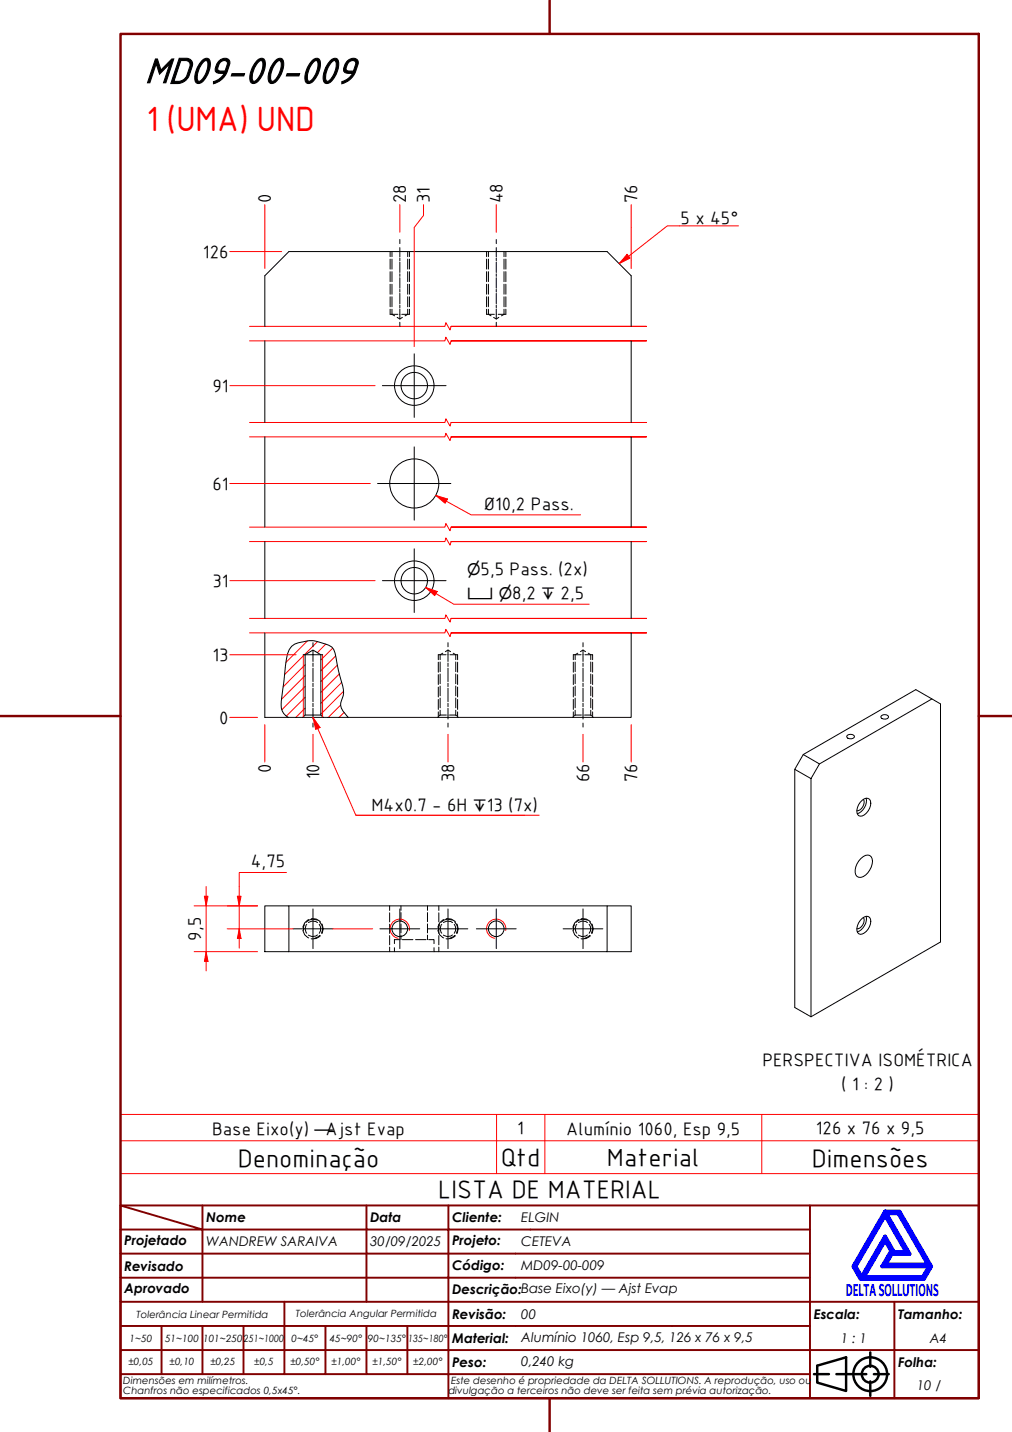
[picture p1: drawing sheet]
<svg xmlns="http://www.w3.org/2000/svg" width="210mm" height="297mm" viewBox="0 0 210 297" stroke-linecap="round" stroke-linejoin="round" font-family="sans-serif">
<!-- layer: Hatch (ABNT) -->
<g fill="none" stroke="#f00" stroke-width=".21">
<path d="M63.3 137.9l-4.6 4.6M63.8 133l-4.5 4.4M65.8 133.1l-6.8 6.8M67.6 133.6l-1.8 1.8M69 134.4l-2.5 2.5M69.6 136.1l-3.1 3M70 138l-3.5 3.4M70.4 139.8l-3.9 3.8M63.3 146.9l-1.9 1.9M63.3 144.6l-3.9 3.9M63.3 142.4l-4.8 4.8M63.3 140.1l-4.9 4.9"/>
<path d="M70.7 146.2l-2.6 2.6M70.9 141.5l-4.4 4.4M71.2 143.4l-4.7 4.7M71.4 147.8l-1.1 1"/>
</g>
<!-- layer: Hidden (ABNT) -->
<g fill="none" stroke="#000" stroke-width=".21">
<path d="M80.9 52.2v1M80.9 53.7v2.1M80.9 56.4v2M80.9 59v2M81.3 52.2v1M81.3 53.7v2.1M81.3 56.4v2M81.3 59v2M84.6 52.2v1M84.6 53.7v2.1M84.6 56.4v2M84.6 59v2"/>
<path d="M84.9 52.2v1M84.9 53.7v2.1M84.9 56.4v2M84.9 59v2M100.9 52.2v1M100.9 53.7v2.1M100.9 56.4v2M100.9 59v2M101.3 52.2v1M101.3 53.7v2.1M101.3 56.4v2M101.3 59v2"/>
<path d="M104.5 52.2v1M104.5 53.7v2.1M104.5 56.4v2M104.5 59v2M104.9 52.2v1M104.9 53.7v2.1M104.9 56.4v2M104.9 59v2M80.9 61.6v2M80.9 64.1v1.1h1.6M81.3 64.1v1.1l.6 .3M81.3 61.6v2"/>
<path d="M82.4 65.8l.5 .4 .6-.4M84.6 64.1v1.1l-.6 .3M84.6 61.6v2M84.9 61.6v2M84.9 64.1v1.1h-1.6M100.9 61.6v2M100.9 64.1v1.1h1.6M101.3 64.1v1.1l.6 .3M101.3 61.6v2M102.4 65.8l.5 .4 .6-.4M104.5 64.1v1.1l-.5 .3M104.5 61.6v2"/>
<path d="M104.9 61.6v2M104.9 64.1v1.1h-1.6M90.9 137.4v2M90.9 139.9v2.1M91.3 137.3v2M91.3 139.8v2M91.8 135.5l-.5 .3v1M92.4 135.2l.5-.4 .6 .4M92.5 135.8h-1.6v1M93.3 135.8h1.6v1M94 135.5l.5 .3v1M94.5 137.3v2"/>
<path d="M94.5 139.8v2M94.9 137.4v2M94.9 139.9v2.1M118.9 137.4v2M118.9 139.9v2.1M119.3 137.3v2M119.3 139.8v2M119.8 135.5l-.5 .3v1M120.4 135.2l.5-.4 .6 .4M120.5 135.8h-1.6v1M121.3 135.8h1.6v1M122 135.5l.5 .3v1"/>
<path d="M122.5 137.3v2M122.5 139.8v2M122.9 137.4v2M122.9 139.9v2.1M90.9 142.5v2.1M90.9 145.1v2.1M90.9 147.7v1M91 148.7l-.2 .1M91.3 148.3l-.2 .2M91.3 148.3h1.3M91.3 142.3v2M91.3 144.8v2"/>
<path d="M91.3 147.3v1M93.2 148.3h1.3M94.5 148.3l.2 .2M94.5 142.3v2M94.5 144.8v2M94.5 147.3v1M94.9 148.7l.1 .1M94.9 142.5v2.1M94.9 145.1v2.1M94.9 147.7v1M118.9 142.5v2.1M118.9 145.1v2.1"/>
<path d="M118.9 147.7v1M119 148.7l-.2 .1M119.3 148.3l-.2 .2M119.3 148.3h1.3M119.3 142.3v2M119.3 144.8v2M119.3 147.3v1M121.2 148.3h1.3M122.5 148.3l.2 .2M122.5 142.3v2M122.5 144.8v2M122.5 147.3v1"/>
<path d="M122.9 148.7l.1 .1M122.9 142.5v2.1M122.9 145.1v2.1M122.9 147.7v1M62.8 192.9a1.87 1.87 0 0 0 1.2 1.6M63.2 191.8l-.2 .4-.1 .8M63.6 191.7a1.42 1.42 0 0 0 0 1.9M64 191.4a1.56 1.56 0 0 1 1.8 0M64 190.8a1.94 1.94 0 0 0-1.2 1.6M64.5 190.6a1.83 1.83 0 0 1 1.9 .6M65.8 190.9a1.84 1.84 0 0 0-2.3 .4M65.8 193.9a1.48 1.48 0 0 1-1.8 .1"/>
<path d="M66.2 191.7l.3 .6v.7l-.3 .6M66.3 191.2a1.89 1.89 0 0 1 .4 2.3M66.3 194l-.2 .3-.8 .3M66.4 194.1a1.9 1.9 0 0 1-1.9 .6M66.8 191.7a1.97 1.97 0 0 1 0 2M80.8 187.9v1M80.8 189.3v1.9M80.8 191.7v1.9M80.8 194.1v1.9M80.8 196.5v.9M81.8 196.6v.8M82.9 194.9h-1.1v.8"/>
<path d="M83.2 187.9v.9M83.2 189.3v1.9M83.2 191.7v1.8M83.2 194v.9M83.5 194.9h2.1M86.2 194.9h2.2M88.7 187.9v.9M88.7 189.3v1.9M88.7 191.7v1.8M88.7 194v.9M88.9 194.9h1.1v.8M90 196.6v.8"/>
<path d="M90.8 192.9a1.87 1.87 0 0 0 1.2 1.6M91 187.9v1M91 189.3v1.9M91 191.7v1.9M91 194.1v1.9M91 196.5v.9M91.2 191.8l-.2 .4v.8M91.6 191.7a1.42 1.42 0 0 0 0 1.9M92 191.4a1.56 1.56 0 0 1 1.9 0M92 190.8a1.94 1.94 0 0 0-1.2 1.6M92.5 190.6a1.85 1.85 0 0 1 1.9 .6M93.8 190.9a1.84 1.84 0 0 0-2.3 .4"/>
<path d="M93.9 193.9a1.48 1.48 0 0 1-1.9 .1M94.2 191.7l.3 .6v.7l-.3 .6M94.3 191.2a1.86 1.86 0 0 1 .4 2.3M94.3 194l-1 .6M94.4 194.1a1.91 1.91 0 0 1-1.9 .6M94.7 191.7a1.85 1.85 0 0 1 0 2M118.9 192.9a1.9 1.9 0 0 0 1.1 1.6M119.2 191.8l-.2 .4v.8M119.6 191.7a1.42 1.42 0 0 0 0 1.9M120 191.4a1.53 1.53 0 0 1 1.8 0M120 190.8a1.97 1.97 0 0 0-1.1 1.6M120.5 190.6a1.85 1.85 0 0 1 1.9 .6"/>
<path d="M121.8 190.9a1.84 1.84 0 0 0-2.3 .4M121.8 193.9a1.45 1.45 0 0 1-1.8 .1M122.2 191.7l.3 .6v.7l-.3 .6M122.3 191.2a1.94 1.94 0 0 1 .4 2.3M122.3 194l-1 .6M122.4 194.1a1.91 1.91 0 0 1-1.9 .6M122.7 191.7a1.85 1.85 0 0 1 0 2"/>
</g>
<!-- layer: Linha Corte (ABNT) -->
<path d="M51.8 70.7h40.5l.2-.8 .8 1.5 .3-.7h40.5h-40.5M51.8 67.7h40.5l.2-.8 .8 1.5 .3-.7h40.5h-40.5M51.8 90.6h40.5l.2-.7 .8 1.5 .3-.8h40.5h-40.5M51.8 87.6h40.5l.2-.7 .8 1.5 .3-.8h40.5h-40.5M51.8 112.3h40.5l.2-.7 .8 1.5 .3-.8h40.5h-40.5M51.8 109.3h40.5l.2-.7 .8 1.5 .3-.8h40.5h-40.5M51.8 131.3h40.5l.2-.8 .8 1.5 .3-.7h40.5h-40.5M51.8 128.3h40.5l.2-.8 .8 1.5 .3-.7h40.5h-40.5" fill="none" stroke="#f00" stroke-width=".21"/>
<!-- layer: Visible (ABNT) -->
<g fill="none" stroke="#000" stroke-width=".21">
<path d="M54.9 67.7v-10.5l5-5h66l5 5v10.5M54.9 70.7v16.9M130.9 70.7v16.9M54.9 90.6v18.7M130.9 90.6v18.7M54.9 112.3v16M130.9 112.3v16M54.9 131.3v17.5h4.9M62.9 135.8h4M130.9 131.3v17.5h-58.7M59.8 148.8h3l.5-.5v-12.5l1.6-1 1.6 1v12.5l.5 .5M59.8 148.8a2.99 2.99 0 0 1-1.5-3.3l.8-5.8a15.4 15.4 0 0 1 .9-4.9 4.4 4.4 0 0 1 3.3-1.8 8.6 8.6 0 0 1 5.5 1.2 6 6 0 0 1 1.1 3.5l.9 3.7a4.9 4.9 0 0 1-.1 4.4 3.4 3.4 0 0 0 1.5 3"/>
<path d="M62.8 148.8h9.4M63.3 148.3h3.2M166.6 156.5l23.3-13.4 5.2 2.9v49.4l-26.9 15.5-3.4-1.9v-49.4M166.6 156.5l3.4 2-1.8 3-3.4-1.9zM175.8 152.5a.79 .79 0 0 1 .8-.2 .79 .79 0 0 1 .6 .7 .93 .93 0 0 1-1.6-.3zM182.9 148.4a.78 .78 0 0 1 .8-.2 .78 .78 0 0 1 .5 .7 .91 .91 0 0 1-1.5-.3zM193.3 145l-23.3 13.5M168.2 161.5v49.4M178.4 166.4a1.41 1.41 0 0 1 2-.6 2.6 2.6 0 0 1-2 3.5 .98 .98 0 0 1-.7-1.3l.4-1.1zM178.6 178.1a1.45 1.45 0 0 1 2.1-.4 3.4 3.4 0 0 1-2.1 4.3 1.12 1.12 0 0 1-1.2-1.6 4 4 0 0 1 1.2-2.3zM179.1 165.8a1.72 1.72 0 0 1-1.4 2.4M179.6 165.6a2.89 2.89 0 0 1-1.8 3.2"/>
<path d="M54.9 187.9h5v9.5h-5zM59.9 197.4h66v-9.5h5v9.5h-5M59.9 187.9h66M178.8 190.5a.96 .96 0 0 1 1.2-.4 .96 .96 0 0 1 .6 1 2.84 2.84 0 0 1-2.2 2.7 1.01 1.01 0 0 1-.7-1.3 3.3 3.3 0 0 1 1.1-2zM179.1 190.3a1.72 1.72 0 0 1-1.4 2.4M179.6 190.1a2.88 2.88 0 0 1-1.8 3.2"/>
<circle cx="85.9" cy="80" r="4.1"/>
<circle cx="85.9" cy="80" r="2.74"/>
<circle cx="85.9" cy="100.3" r="5.1"/>
<circle cx="85.9" cy="120.5" r="4.1"/>
<circle cx="85.9" cy="120.5" r="2.74"/>
<circle cx="82.9" cy="192.7" r="1.62"/>
<circle cx="102.9" cy="192.7" r="1.62"/>
</g>
<!-- layer: Visible Narrow (ABNT) -->
<path d="M62.9 135.8v12.9M66.9 135.8v12.9M84.9 193a2 2 0 0 0-1.6-2.3 2 2 0 0 0-2.3 1.6 2 2 0 0 0 1.6 2.3M104.9 193a2 2 0 0 0-1.6-2.3 2 2 0 0 0-2.3 1.6 2 2 0 0 0 1.6 2.3" fill="none" stroke="#f00" stroke-width=".21"/>
<path d="M130.4 53.2l-2 1.5M25 236.6h178v-5.4h-178v12.2M103 231.2v12.2M113 231.2v12.2M158 231.2v12.2M203 236.6v6.8h-178M25 243.4v6.6h178v-6.6" fill="none" stroke="#f00" stroke-width=".21"/>
<!-- layer: Borda A3/A4 (ABNT) -->
<path d="M25 7h178v283h-178zM114 0v7M0 148.5h25M203 148.5h7M114 290v7" fill="none" stroke="#800000" stroke-width=".51"/>
<path d="M183.6 257.3l1.2 2.2-1.8 3.2h9.7l-1.3 2.2h-12.2zM183.6 252.1l4.4 7.6h-2.6l-1.8-3.2-4.9 8.4-1.3-2.2zM183.6 251.3h3l6.5 11.4-1.5 2.6h-13.1l-1.5-2.6zM183.8 251.7h2.5l6.2 10.6h-8.8l1.3-2.2h3.7zM185 259.7h.2l-.1 .2z" fill="none" stroke="#00f" stroke-width=".8"/>
<!-- layer: 0 -->
<path d="M178.5 265.3h13.1" fill="none" stroke="#000" stroke-width=".21"/>
<g fill="none" stroke="#800000" stroke-width=".4">
<path d="M25 250l17 5h-17M25 250h178v40h-178zM42 255h34v5h17M42 255v15M42 250v5M76 250v5h17v5M93 250v5h75M168 250v20h-143M25 260h51v10M25 275h17M33.5 275v10M50.5 275h-8.5v10"/>
<path d="M59 270v15h-8.5M67.5 275v10h-8.5M76 275v10h8.5M84.5 275v10M93 275h-42.5v10M93 260v5h-68M93 275v10h75M93 260h75M93 275h75M168 265h-75v10M185.5 270v10h17.5M203 270h-35v10h17.5v10"/>
<path d="M25 285h25.5M25 280h143v10M67.5 285h8.5M84.5 285h8.5v5"/>
</g>
<g fill="none" stroke="#000" stroke-width=".51">
<path d="M168.8 285h3.1M169.5 283.3l6-1.8v7l-6-1.7zM173.5 285h6.2M180.5 280.5v3M180.5 286.5v3M181.3 285h3"/>
<circle cx="180.5" cy="285" r="3.5"/>
<circle cx="180.5" cy="285" r="1.75"/>
</g>
<!-- layer: Marca de centro (ISO) -->
<path d="M79.3 80h13.2M85.9 73.4v13.2M85.9 92.7v15.2M78.3 100.3h15.2M85.9 113.8v13.2M79.3 120.4h13.2" fill="none" stroke="#000" stroke-width=".21"/>
<path d="M130.1 52.8l.6 .7-2.3 1.2z" fill="#f00"/>
<path d="M130.1 52.8l.6 .7-2.3 1.2zM153.2 46.8h-14.8l-8 6.4M64.9 148.8l1 2.3" fill="none" stroke="#f00" stroke-width=".21"/>
<!-- layer: Linha de centro (ISO) -->
<g fill="none" stroke="#000" stroke-width=".21">
<path d="M82.9 49.7v.8M82.9 51.4v1.9M82.9 53.5v.6M82.9 54.4v2.1M82.9 56.8v.5M82.9 57.6v2.2M102.9 49.7v.8M102.9 51.4v1.9M102.9 53.5v.6M102.9 54.4v2.1M102.9 56.8v.5M102.9 57.6v2.2"/>
<path d="M82.9 60v.6M82.9 60.9v2.1M82.9 63.3v.5M82.9 64.1v1.9M82.9 66.9v.8M102.9 60v.6M102.9 60.9v2.1M102.9 63.3v.5M102.9 64.1v1.9M102.9 66.9v.8M64.9 133.3v.9M64.9 135v2.2"/>
<path d="M64.9 137.5v.7M64.9 138.6v2.8M92.9 133.3v.9M92.9 135v2.2M92.9 137.5v.7M92.9 138.6v2.8M120.9 133.3v.9M120.9 135v2.2M120.9 137.5v.7M120.9 138.6v2.8M64.9 141.7v.7M64.9 142.8v2.7"/>
<path d="M64.9 145.9v.7M64.9 146.9v2.2M64.9 150v.8M92.9 141.7v.7M92.9 142.8v2.7M92.9 145.9v.7M92.9 146.9v2.2M92.9 150v.8M120.9 141.7v.7M120.9 142.8v2.7M120.9 145.9v.7M120.9 146.9v2.2"/>
<path d="M120.9 150v.8"/>
</g>
<path d="M47.7 52.2h10.7M54.9 42.4v13.3M82.9 42.4v5.8M87.8 42.4v2.3l-1.9 2.5v24.7M102.9 42.4v5.8M130.9 42.4v13.3M47.7 80h30.1M47.7 100.3h29.1M47.7 135.8h13.7M47.7 120.4h30.1M47.7 148.8h5.7" fill="none" stroke="#f00" stroke-width=".21"/>
<path d="M64.9 148.8l1.5 2.1-.9 .4z" fill="#f00"/>
<path d="M88.3 121.9l2.1 1.2M64.9 148.8l1.5 2.1-.9 .4zM65.9 151.1l7.9 18h35M73.8 169.1h38" fill="none" stroke="#f00" stroke-width=".21"/>
<path d="M88.3 121.9l2.4 .8-.5 .9z" fill="#f00"/>
<path d="M90.4 102.8l2.2 1.2M88.3 121.9l2.4 .8-.5 .9zM90.4 123.1l3.7 2.2h28.1" fill="none" stroke="#f00" stroke-width=".21"/>
<path d="M54.9 150.3v7.8M64.9 152.3v5.8M92.9 152.3v5.8M120.9 152.3v5.8M130.9 150.3v7.8" fill="none" stroke="#f00" stroke-width=".21"/>
<path d="M90.4 102.8l2.4 .7-.5 .9z" fill="#f00"/>
<path d="M90.4 102.8l2.4 .7-.5 .9zM92.6 104l5.1 2.8h22.7" fill="none" stroke="#f00" stroke-width=".21"/>
<!-- layer: Marca de centro (ISO) -->
<path d="M78.8 192.7h8.3M82.9 188.5v8.3M98.8 192.7h8.3M102.9 188.5v8.3" fill="none" stroke="#000" stroke-width=".21"/>
<path d="M42.8 185.9v2" fill="none" stroke="#f00" stroke-width=".21"/>
<path d="M42.4 185.9h.7l-.3 2z" fill="#f00"/>
<path d="M42.4 185.9h.7l-.3 2zM42.8 197.4v2" fill="none" stroke="#f00" stroke-width=".21"/>
<path d="M42.8 197.4l.3 2h-.7z" fill="#f00"/>
<path d="M40.3 187.9h13.1M40.3 197.4h13.1M42.8 197.4l.3 2h-.7zM42.8 183.9v2M42.8 187.9v9.5M42.8 199.4v2M49.6 192.7v2" fill="none" stroke="#f00" stroke-width=".21"/>
<!-- layer: Marca de centro (ISO) -->
<path d="M60.8 192.7h8.2M64.9 188.5v8.3M88.8 192.7h8.2M92.9 188.5v8.3M116.8 192.7h8.2M120.9 188.5v8.3" fill="none" stroke="#000" stroke-width=".21"/>
<path d="M49.6 192.7l.4 2h-.8z" fill="#f00"/>
<path d="M49.6 192.7l.4 2h-.8zM49.6 185.9v2" fill="none" stroke="#f00" stroke-width=".21"/>
<path d="M49.2 185.9h.8l-.4 2z" fill="#f00"/>
<path d="M47.1 187.9h6.3M47.1 192.7h13.7M49.2 185.9h.8l-.4 2zM49.6 187.9v4.8M49.6 194.7v2M59.4 181h-9.8v4.9M69 192.7h8.3" fill="none" stroke="#f00" stroke-width=".21"/>
<text font-size="81.9" fill="#fff" x="188.7" y="289">.</text>
<text font-size="8.1" x="30" y="17.2">MD09-00-009</text>
<text font-size="7" fill="#f00" x="30.4" y="27.1">1 (UMA) UND</text>
<g font-size="5.4">
<text x="49.3" y="242">Denominação</text>
<text x="103.9" y="241.8">Qtd</text>
<text x="125.9" y="241.8">Material</text>
<text x="168.4" y="242">Dimensões</text>
<text x="90.9" y="248.5">LISTA DE MATERIAL</text>
</g>
<g font-size="3.9">
<text x="56.2" y="42.2" transform="rotate(-90 56.2 42.2)">0</text>
<text x="84.2" y="42.2" transform="rotate(-90 84.2 42.2)">28</text>
<text x="89.1" y="42.2" transform="rotate(-90 89.1 42.2)">31</text>
<text x="104.2" y="42.2" transform="rotate(-90 104.2 42.2)">48</text>
<text x="132.2" y="42.2" transform="rotate(-90 132.2 42.2)">76</text>
<text x="141.2" y="46.5">5 x 45°</text>
<text x="42.1" y="53.5">126</text>
<text x="44.1" y="81.2">91</text>
<text x="44.1" y="101.6">61</text>
<text x="100.5" y="105.7">Ø10,2 Pass.</text>
<text x="99.7" y="119.2">5,5 Pass. (2x)</text>
<text x="44.1" y="121.7">31</text>
<text x="106.3" y="124.2">8,2</text>
<text x="116.3" y="124.2">2,5</text>
<text x="44.1" y="137.1">13</text>
<text x="45.5" y="150.1">0</text>
<text x="56.2" y="160.3" transform="rotate(-90 56.2 160.3)">0</text>
<text x="66.2" y="161.7" transform="rotate(-90 66.2 161.7)">10</text>
<text x="94.2" y="162.2" transform="rotate(-90 94.2 162.2)">38</text>
<text x="122.2" y="162.2" transform="rotate(-90 122.2 162.2)">66</text>
<text x="132.2" y="162.2" transform="rotate(-90 132.2 162.2)">76</text>
<text x="77" y="168.3">M4x0.7 - 6H</text>
<text x="101" y="168.3">13 (7x)</text>
<text x="52" y="179.9">4,75</text>
<text x="41.7" y="195.1" transform="rotate(-90 41.7 195.1)">9,5</text>
<text x="158.1" y="221.1">PERSPECTIVA ISOMÉTRICA</text>
<text x="174.5" y="226.1">( 1 : 2 )</text>
<text x="44" y="235.3">Base Eixo(y) —Ajst Evap</text>
<text x="107.3" y="235.2">1</text>
<text x="117.5" y="235.3">Alumínio 1060, Esp 9,5</text>
<text x="169.2" y="235.2">126 x 76 x 9,5</text>
</g>
<text font-size="3.9" fill="#00f" x="175.4" y="268.8">DELTASOLLUTIONS</text>
<g font-size="3.3">
<text x="96.9" y="119.2">⌀</text>
<text x="96.9" y="124.2">⌴ ⌀</text>
<text x="112.3" y="124.2">↧</text>
<text x="98" y="168.3">↧</text>
</g>
<g font-size="2.8">
<text x="42.8" y="253.5">Nome</text>
<text x="76.8" y="253.5">Data</text>
<text x="93.8" y="253.6">Cliente:</text>
<text x="108.1" y="253.5">ELGIN</text>
<text x="25.8" y="263.6">Revisado</text>
<text x="25.8" y="258.3">Projetado</text>
<text x="42.8" y="258.5">WANDREW SARAIVA</text>
<text x="76.8" y="258.4">30/09/2025</text>
<text x="93.8" y="263.4">Código:</text>
<text x="93.8" y="258.3">Projeto:</text>
<text x="108.1" y="263.5">MD09-00-009</text>
<text x="108.1" y="258.5">CETEVA</text>
<text x="25.8" y="268.3">Aprovado</text>
<text x="93.8" y="268.3">Descrição:Base Eixo(y) — Ajst Evap</text>
<text x="93.8" y="273.6">Revisão:</text>
<text x="108.1" y="273.5">00</text>
<text x="168.8" y="273.5">Escala:</text>
<text x="186.3" y="273.5">Tamanho:</text>
<text x="93.8" y="278.6">Material:</text>
<text x="108.1" y="278.3">Alumínio 1060, Esp 9,5, 126 x 76 x 9,5</text>
<text x="174.4" y="278.5">1 : 1</text>
<text x="192.8" y="278.6">A4</text>
<text x="93.8" y="283.5">Peso:</text>
<text x="108.1" y="283.3">0,240 kg</text>
<text x="186.3" y="283.5">Folha:</text>
<text x="190.2" y="288.4">10 / 10</text>
</g>
<g font-size="2.1">
<text x="28.3" y="273.3">Tolerância Linear Permitida</text>
<text x="61.4" y="273.1">Tolerância Angular Permitida</text>
<text x="26.9" y="278.3">1~50</text>
<text x="34.2" y="278.3">51~100</text>
<text x="42.1" y="278.3">101~250</text>
<text x="50.5" y="278.3">251~1000</text>
<text x="60.5" y="278.3">0~45°</text>
<text x="68.4" y="278.3">45~90°</text>
<text x="76.3" y="278.3">90~135°</text>
<text x="84.7" y="278.3">135~180°</text>
<text x="25.6" y="287.1">Dimensões em milímetros.</text>
<text x="26.6" y="283.2">±0,05</text>
<text x="35.2" y="283.2">±0,10</text>
<text x="43.6" y="283.2">±0,25</text>
<text x="52.7" y="283.2">±0,5</text>
<text x="60.2" y="283.2">±0,50°</text>
<text x="68.7" y="283.2">±1,00°</text>
<text x="77.2" y="283.2">±1,50°</text>
<text x="85.7" y="283.2">±2,00°</text>
<text x="93.6" y="287.1">Este desenho é propriedade da DELTA SOLLUTIONS. A reprodução, uso ou</text>
<text x="25.6" y="289.2">Chanfros não especificados 0,5x45°.</text>
<text x="93" y="289.2">divulgação a terceiros não deve ser feita sem prévia autorização.</text>
</g>
</svg>
